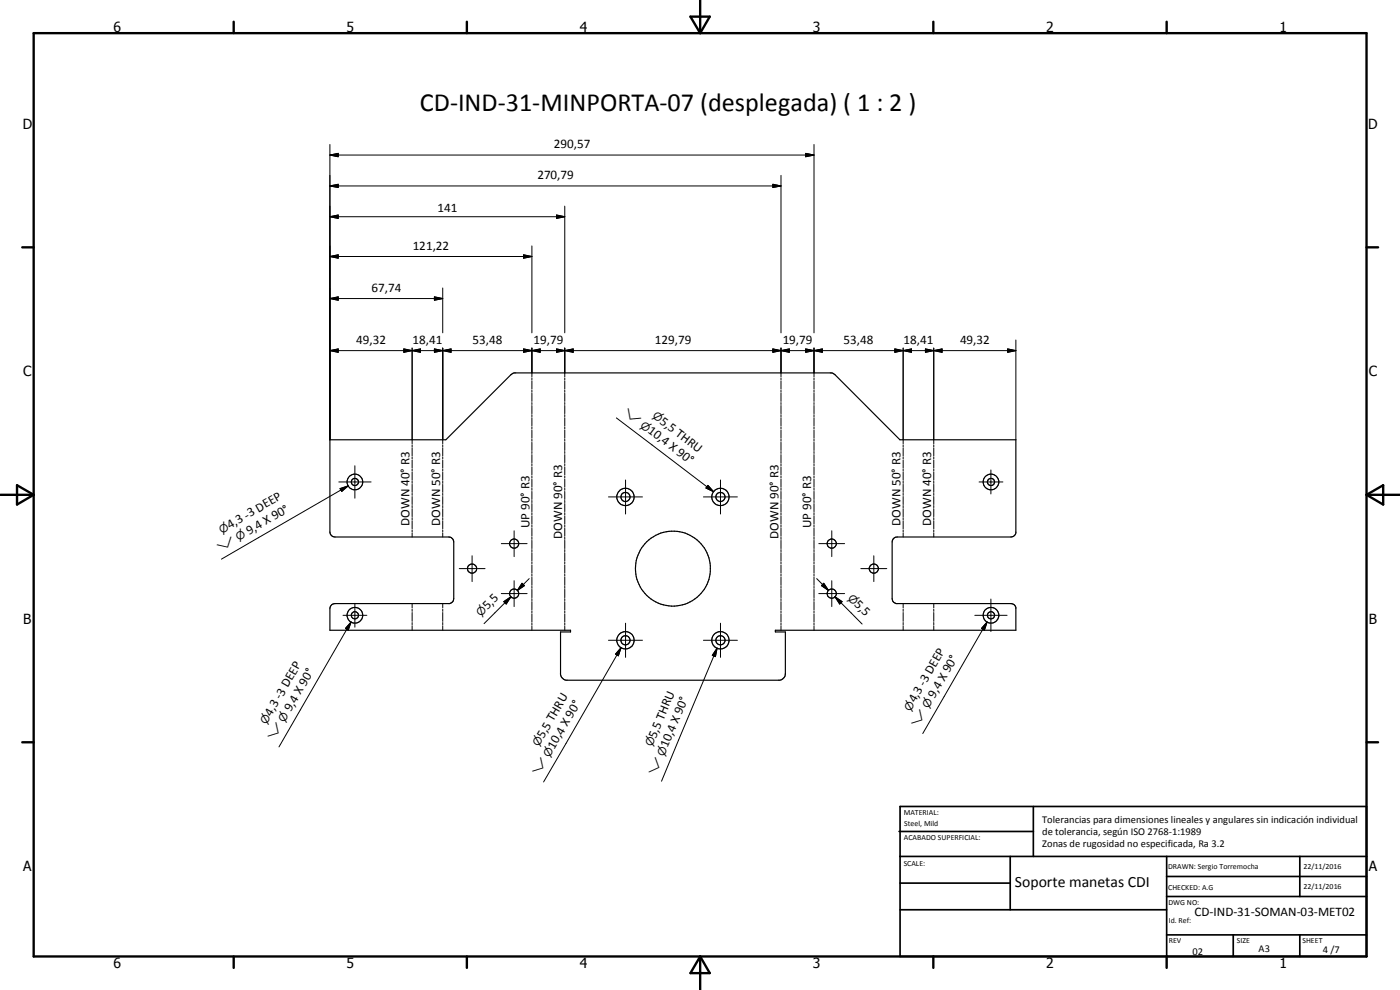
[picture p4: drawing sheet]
<svg xmlns="http://www.w3.org/2000/svg" width="420mm" height="297mm" viewBox="0 0 420 297" stroke-linecap="round" stroke-linejoin="round" font-family="sans-serif">
<g fill="none" stroke="#000" stroke-width=".35">
<path d="M99 132h34.8l19.5-19.6 1.1-.5h95.1l1.1 .5 19.5 19.6h34.8v27.9l-.7 1-.8 .2h-34.1l-1.1 .4-.5 1.1v17l.5 1.1 .7 .4h34.8l.7 .4 .5 .8v6.8h-72.2v.5h3v12.5a2.07 2.07 0 0 1-1.7 2h-64.1l-1.2-.7-.5-1v-12.8h3v-.5h-72.2v-6.5a1.52 1.52 0 0 1 1.5-1.5h34.4l.6-.3 .4-.3 .3-.9v-17a1.52 1.52 0 0 0-1.5-1.5h-34.2l-.8-.2-.4-.5-.3-.8z"/>
<circle cx="106.5" cy="144.6" r="2.36"/>
<circle cx="106.5" cy="144.6" r="1.09"/>
<circle cx="187.7" cy="149.1" r="2.62"/>
<circle cx="187.7" cy="149.1" r="1.38"/>
<circle cx="216.2" cy="149.1" r="2.6"/>
<circle cx="216.2" cy="149.1" r="1.38"/>
<circle cx="297.4" cy="144.6" r="1.06"/>
<circle cx="297.4" cy="144.6" r="2.35"/>
<circle cx="141.7" cy="170.6" r="1.38"/>
<circle cx="154.3" cy="178.1" r="1.38"/>
<circle cx="154.3" cy="163.1" r="1.37"/>
<circle cx="202" cy="170.6" r="11.2"/>
<circle cx="249.6" cy="178.1" r="1.39"/>
<circle cx="249.6" cy="163.1" r="1.38"/>
<circle cx="262.3" cy="170.6" r="1.38"/>
<circle cx="106.5" cy="184.6" r="2.36"/>
<circle cx="106.5" cy="184.6" r="1.08"/>
<circle cx="187.7" cy="192.1" r="1.37"/>
<circle cx="187.7" cy="192.1" r="2.59"/>
<circle cx="216.2" cy="192.1" r="1.37"/>
<circle cx="216.2" cy="192.1" r="2.59"/>
<circle cx="297.4" cy="184.6" r="2.35"/>
<circle cx="297.4" cy="184.6" r="1.08"/>
</g>
<g fill="none" stroke="#000" stroke-width=".3">
<path d="M99 55.8l2.5-.5v1zM99 46.5l2.5-.5v1zM99 43.3v88.7M99 55.8h135.4M99 46.5h145.3M231.9 55.3l2.5 .5-2.5 .5zM234.4 52.6v47.3M241.8 46l2.5 .5-2.5 .5zM244.3 43.3v56.6M99 77l2.5-.5v1zM99 65l2.5-.5v1zM99 77h60.6"/>
<path d="M99 65h70.5M157.1 76.5l2.5 .5-2.5 .5zM159.6 73.8v26.1M167 64.5l2.5 .5-2.5 .5zM169.5 61.8v38.1M99 89.6l2.5-.5v1zM99 89.6h33.9M130.4 89.1l2.5 .5-2.5 .5zM132.9 86.4v13.5M99 105.2l2.5-.5v1zM99 105.2h205.9M121.2 104.7l2.5 .5-2.5 .5z"/>
<path d="M121.2 104.7l5 1v-1l-5 1zM123.7 105.2l2.5-.5v1zM123.7 104.4v28.7M130.4 104.7l2.5 .5-2.5 .5zM130.4 104.7l5 1v-1l-5 1zM132.9 105.2l2.5-.5v1zM132.9 104.4v28.7M157.1 104.7l2.5 .5-2.5 .5zM157.1 104.7l5 1v-1l-5 1zM159.6 105.2l2.5-.5v1zM159.6 104.4v8.7M159.6 113.4v.6"/>
<path d="M159.6 114.3v2.5M159.6 117.1v.6M159.6 118v2.4M167 104.7l2.5 .5-2.5 .5zM169.5 105.2l2.5-.5v1zM169.5 104.4v8.7M169.5 113.4v.6M169.5 114.3v2.5M169.5 117.1v.6M169.5 118v2.4M231.9 104.7l2.5 .5-2.5 .5zM234.4 105.2l2.5-.5v1z"/>
<path d="M234.4 104.4v8.7M234.4 113.4v.6M234.4 114.3v2.5M234.4 117.1v.6M234.4 118v2.4M241.8 104.7l2.5 .5-2.5 .5zM241.8 104.7l5 1v-1l-5 1zM244.3 105.2l2.5-.5v1zM244.3 104.4v8.7M244.3 113.4v.6M244.3 114.3v2.5M244.3 117.1v.6"/>
<path d="M244.3 118v2.4M268.6 104.7l2.4 .5-2.4 .5zM268.6 104.7l4.9 1v-1l-4.9 1zM271 105.2l2.5-.5v1zM271 104.4v28.7M277.7 104.7l2.5 .5-2.5 .5zM277.7 104.7l5 1v-1l-5 1zM280.2 105.2l2.5-.5v1zM280.2 104.4v28.7M302.4 104.7l2.5 .5-2.5 .5zM304.9 102v30M106.5 139.7v9.8"/>
<path d="M123.7 133.5v.6M123.7 134.4v2.4M123.7 137.1v.6M123.7 138v2.5M132.9 133.5v.6M132.9 134.4v2.4M132.9 137.1v.6M132.9 138v2.5M159.6 120.8v.6M159.6 121.7v2.4M159.6 124.4v.7M159.6 125.3v2.5"/>
<path d="M159.6 128.1v.6M159.6 129v2.5M159.6 131.8v.6M159.6 132.7v2.5M159.6 135.5v.6M159.6 136.4v2.5M159.6 139.1v.6M169.5 120.8v.6M169.5 121.7v2.4M169.5 124.4v.7M169.5 125.3v2.5M169.5 128.1v.6"/>
<path d="M169.5 129v2.5M169.5 131.8v.6M169.5 132.7v2.5M169.5 135.5v.6M169.5 136.4v2.5M169.5 139.1v.6M185 125.4l29.2 22.1M234.4 120.8v.6M234.4 121.7v2.4M234.4 124.4v.7M234.4 125.3v2.5M234.4 128.1v.6"/>
<path d="M234.4 129v2.5M234.4 131.8v.6M234.4 132.7v2.5M234.4 135.5v.6M234.4 136.4v2.5M234.4 139.1v.6M244.3 120.8v.6M244.3 121.7v2.4M244.3 124.4v.7M244.3 125.3v2.5M244.3 128.1v.6M244.3 129v2.5"/>
<path d="M244.3 131.8v.6M244.3 132.7v2.5M244.3 135.5v.6M244.3 136.4v2.5M244.3 139.1v.6M271 133.5v.6M271 134.4v2.4M271 137.1v.6M271 138v2.5M280.2 133.5v.6M280.2 134.4v2.4M280.2 137.1v.6"/>
<path d="M280.2 138v2.5M101.7 144.6h9.7M102.1 146.6l2.4-.8-1.9 1.6zM104.5 145.8l-38 22M123.7 140.8v.6M123.7 141.6v2.5M123.7 144.4v.6M123.7 145.3v2.4M123.7 148v.6M123.7 149v2.4M123.7 151.7v.6M123.7 152.6v2.4"/>
<path d="M123.7 155.3v.7M123.7 156.3v2.4M123.7 159v.6M123.7 159.9v1.2M132.9 140.8v.6M132.9 141.6v2.5M132.9 144.4v.6M132.9 145.3v2.4M132.9 148v.6M132.9 149v2.4M132.9 151.7v.6M132.9 152.6v2.4"/>
<path d="M132.9 155.3v.7M132.9 156.3v2.4M132.9 159v.6M132.9 159.9v1.2M154.3 159.3v7.7M159.6 140.1v2.4M159.6 142.8v.6M159.6 143.8v2.4M159.6 146.5v.6M159.6 147.4v2.5M159.6 150.2v.6M159.6 151.1v2.4"/>
<path d="M159.6 153.8v.7M159.6 154.8v2.4M159.6 157.5v.7M159.6 158.5v2.4M169.5 140.1v2.4M169.5 142.8v.6M169.5 143.8v2.4M169.5 146.5v.6M169.5 147.4v2.5M169.5 150.2v.6M169.5 151.1v2.4M169.5 153.8v.7"/>
<path d="M169.5 154.8v2.4M169.5 157.5v.7M169.5 158.5v2.4M182.6 149.1h10.2M187.7 144v10.2M211.1 149.1h10.2M212.5 145.6l1.7 1.9-2.3-1.1zM216.2 144v10.2M234.4 140.1v2.4M234.4 142.8v.6M234.4 143.8v2.4M234.4 146.5v.6"/>
<path d="M234.4 147.4v2.5M234.4 150.2v.6M234.4 151.1v2.4M234.4 153.8v.7M234.4 154.8v2.4M234.4 157.5v.7M234.4 158.5v2.4M244.3 140.1v2.4M244.3 142.8v.6M244.3 143.8v2.4M244.3 146.5v.6M244.3 147.4v2.5"/>
<path d="M244.3 150.2v.6M244.3 151.1v2.4M244.3 153.8v.7M244.3 154.8v2.4M244.3 157.5v.7M244.3 158.5v2.4M249.6 159.3v7.7M271 140.8v.6M271 141.6v2.5M271 144.4v.6M271 145.3v2.4M271 148v.6"/>
<path d="M271 149v2.4M271 151.7v.6M271 152.6v2.4M271 155.3v.7M271 156.3v2.4M271 159v.6M271 159.9v1.2M280.2 140.8v.6M280.2 141.6v2.5M280.2 144.4v.6M280.2 145.3v2.4M280.2 148v.6"/>
<path d="M280.2 149v2.4M280.2 151.7v.6M280.2 152.6v2.4M280.2 155.3v.7M280.2 156.3v2.4M280.2 159v.6M280.2 159.9v1.2M293.8 144.6h7.2M297.4 141v7.2M137.8 170.6h7.8M141.7 166.8v7.7M150.4 178.1h7.8"/>
<path d="M150.4 163.1h7.8M153.3 179.1l-8 8M154.3 174.2v7.8M156.7 175l.7 .7-2.1 1.5zM158.8 173.6l-3.5 3.6M159.6 161.2v.6M159.6 162.1v2.5M159.6 164.9v.6M159.6 165.8v2.5M159.6 168.6v.6M159.6 169.5v2.5M159.6 172.3v.5"/>
<path d="M159.6 173.1v2.5M159.6 175.9v.6M159.6 176.8v2.5M159.6 179.6v.6M169.5 161.2v.6M169.5 162.1v2.5M169.5 164.9v.6M169.5 165.8v2.5M169.5 168.6v.6M169.5 169.5v2.5M169.5 172.3v.5M169.5 173.1v2.5"/>
<path d="M169.5 175.9v.6M169.5 176.8v2.5M169.5 179.6v.6M234.4 161.2v.6M234.4 162.1v2.5M234.4 164.9v.6M234.4 165.8v2.5M234.4 168.6v.6M234.4 169.5v2.5M234.4 172.3v.5M234.4 173.1v2.5M234.4 175.9v.6"/>
<path d="M234.4 176.8v2.5M234.4 179.6v.6M244.3 161.2v.6M244.3 162.1v2.5M244.3 164.9v.6M244.3 165.8v2.5M244.3 168.6v.6M244.3 169.5v2.5M244.3 172.3v.5M244.3 173.1v2.5M244.3 175.9v.6M244.3 176.8v2.5"/>
<path d="M244.3 179.6v.6M245.1 173.6l3.6 3.6M245.7 178.1h7.8M245.7 163.1h7.8M247.2 175l1.5 2.2-2.2-1.5zM249.6 174.2v7.8M250.6 179.1l2.1 1.4-.7 .7zM250.6 179.1l8.1 8.1M258.3 170.6h7.8M262.2 166.8v7.7M297.4 179.7v9.8M102.9 184.6h7.2"/>
<path d="M105.4 186.6l-.9 2.5-.8-.5zM105.4 186.6l-21.7 37.5M106.5 181v7.2M123.7 181.1v1.3M123.7 182.8v.6M123.7 183.8v2.6M123.7 186.8v.7M123.7 187.7v1.4M132.9 181.1v1.3M132.9 182.8v.6M132.9 183.8v2.6M132.9 186.8v.7"/>
<path d="M132.9 187.7v1.4M151.2 180.5l2.1-1.4-1.4 2.1zM159.6 180.5v2.5M159.6 183.3v.6M159.6 184.2v2.4M159.6 186.9v.7M159.6 187.9v1.2M169.5 180.5v2.5M169.5 183.3v.6M169.5 184.2v2.4M169.5 186.9v.7M169.5 187.9v1.2"/>
<path d="M182.6 192.1h10.2M186.4 194.4l-.8 2.4-.9-.5zM186.4 194.4l-23.3 40.2M187.7 187v10.2M211.1 192.1h10.2M215.2 194.5l-.5 2.5-.9-.4zM215.2 194.5l-16.7 39.9M216.2 187v10.2M234.4 180.5v2.5M234.4 183.3v.6M234.4 184.2v2.4M234.4 186.9v.7"/>
<path d="M234.4 187.9v1.2M244.3 180.5v2.5M244.3 183.3v.6M244.3 184.2v2.4M244.3 186.9v.7M244.3 187.9v1.2M271 181.1v1.3M271 182.8v.6M271 183.8v2.6M271 186.8v.7M271 187.7v1.4M280.2 181.1v1.3"/>
<path d="M280.2 182.8v.6M280.2 183.8v2.6M280.2 186.8v.7M280.2 187.7v1.4M292.6 184.6h9.6M296.2 186.6l-.8 2.5-.9-.5zM296.2 186.6l-19.3 33.5"/>
</g>
<g fill="none" stroke="#000" stroke-width=".71">
<path d="M10.1 9.9h400v277.1h-400zM70.1 6.5v3.4M140.1 6.5v3.4M207.2 5h5.8l-2.9 4.9zM210.1 0v9.9M280.1 6.5v3.4M350.1 6.5v3.4M6.7 74.2h3.4M410.1 74.2h3.5M.1 148.5h10M5.1 145.6l5 2.9-5 2.9zM410.1 148.5h10"/>
<path d="M410.1 148.5l5-2.9v5.8zM6.7 222.7h3.4M410.1 222.7h3.5M70.1 287v3.4M140.1 287v3.4M210.1 287v10M210.1 287l2.9 5h-5.8zM280.1 287v3.4M350.1 287v3.4"/>
</g>
<g fill="none" stroke="#000" stroke-width=".51">
<path d="M269.8 249.5h40.3M270.1 242h140v45h-140zM270.1 257h140M303.2 257v16M310.1 242v15M350.1 257v30M390.1 257v12M270.1 265h33.1M270.1 273h80M350.1 269h60M350.1 263h60M350.1 280.5h60"/>
<path d="M370.1 280.5v6.5M390.1 280.5v6.5"/>
</g>
<g fill="#000">
<path d="M99 55.8l2.5-.5v1zM99 46.5l2.5-.5v1zM231.9 55.3l2.5 .5-2.5 .5zM241.8 46l2.5 .5-2.5 .5zM99 77l2.5-.5v1zM99 65l2.5-.5v1zM157.1 76.5l2.5 .5-2.5 .5zM167 64.5l2.5 .5-2.5 .5zM99 89.6l2.5-.5v1zM130.4 89.1l2.5 .5-2.5 .5zM99 105.2l2.5-.5v1zM121.2 104.7l2.5 .5-2.5 .5z"/>
<path d="M123.7 105.2l2.5-.5v1zM130.4 104.7l2.5 .5-2.5 .5zM132.9 105.2l2.5-.5v1zM157.1 104.7l2.5 .5-2.5 .5zM159.6 105.2l2.5-.5v1zM167 104.7l2.5 .5-2.5 .5zM169.5 105.2l2.5-.5v1zM231.9 104.7l2.5 .5-2.5 .5zM234.4 105.2l2.5-.5v1zM241.8 104.7l2.5 .5-2.5 .5zM244.3 105.2l2.5-.5v1zM268.6 104.7l2.4 .5-2.4 .5z"/>
<path d="M271 105.2l2.5-.5v1zM277.7 104.7l2.5 .5-2.5 .5zM280.2 105.2l2.5-.5v1zM302.4 104.7l2.5 .5-2.5 .5zM102.1 146.6l2.4-.8-1.9 1.6zM212.5 145.6l1.7 1.9-2.3-1.1zM156.7 175l.7 .7-2.1 1.5zM247.2 175l1.5 2.2-2.2-1.5zM105.4 186.6l-.9 2.5-.8-.5zM151.2 180.5l2.1-1.4-1.4 2.1zM186.4 194.4l-.8 2.4-.9-.5zM215.2 194.5l-.5 2.5-.9-.4z"/>
<path d="M250.6 179.1l2.1 1.4-.7 .7zM296.2 186.6l-.8 2.5-.9-.5z"/>
</g>
<text font-size="7.9" x="126" y="33.3">CD-IND-31-MINPORTA-07 (desplegada) ( 1 : 2 )</text>
<text font-size="4.7" x="304.6" y="266.1">Soporte manetas CDI</text>
<g font-size="4.2">
<text x="34" y="9.6">6</text>
<text x="104" y="9.6">5</text>
<text x="174" y="9.6">4</text>
<text x="244" y="9.6">3</text>
<text x="314" y="9.6">2</text>
<text x="384" y="9.6">1</text>
<text x="6.8" y="38.7">D</text>
<text x="410.6" y="38.7">D</text>
<text x="7" y="112.9">C</text>
<text x="410.8" y="112.9">C</text>
<text x="7" y="187.1">B</text>
<text x="410.8" y="187.1">B</text>
<text x="7" y="261.4">A</text>
<text x="410.8" y="261.4">A</text>
<text x="34" y="290.4">6</text>
<text x="104" y="290.4">5</text>
<text x="174" y="290.4">4</text>
<text x="244" y="290.4">3</text>
<text x="314" y="290.4">2</text>
<text x="384" y="290.4">1</text>
</g>
<g font-size="3.9">
<text x="166.2" y="44.5">290,57</text>
<text x="161.3" y="53.7">270,79</text>
<text x="131.3" y="63.5">141</text>
<text x="123.9" y="74.9">121,22</text>
<text x="111.5" y="87.5">67,74</text>
<text x="106.9" y="103.2">49,32</text>
<text x="123.8" y="103.2">18,41</text>
<text x="141.8" y="103.2">53,48</text>
<text x="160.1" y="103.2">19,79</text>
<text x="196.5" y="103.2">129,79</text>
<text x="234.9" y="103.2">19,79</text>
<text x="253.2" y="103.2">53,48</text>
<text x="271.1" y="103.2">18,41</text>
<text x="288.1" y="103.2">49,32</text>
<text x="194.2" y="129.7" transform="rotate(37 194.2 129.7)">10,4 X 90°</text>
<text x="197.8" y="127" transform="rotate(37 197.8 127)">5,5 THRU</text>
<text x="68.9" y="158.8" transform="rotate(-30 68.9 158.8)">4,3 -3 DEEP</text>
<text x="74.7" y="160.5" transform="rotate(-30 74.7 160.5)">9,4 X 90°</text>
<text x="122.9" y="157.7" transform="rotate(-90 122.9 157.7)">DOWN 40° R3</text>
<text x="132.1" y="157.7" transform="rotate(-90 132.1 157.7)">DOWN 50° R3</text>
<text x="158.9" y="158.4" transform="rotate(-90 158.9 158.4)">UP 90° R3</text>
<text x="168.7" y="161.7" transform="rotate(-90 168.7 161.7)">DOWN 90° R3</text>
<text x="233.6" y="161.7" transform="rotate(-90 233.6 161.7)">DOWN 90° R3</text>
<text x="243.5" y="158.4" transform="rotate(-90 243.5 158.4)">UP 90° R3</text>
<text x="270.2" y="157.7" transform="rotate(-90 270.2 157.7)">DOWN 50° R3</text>
<text x="279.5" y="157.7" transform="rotate(-90 279.5 157.7)">DOWN 40° R3</text>
<text x="146.3" y="183.1" transform="rotate(-45 146.3 183.1)">5,5</text>
<text x="256.2" y="181.7" transform="rotate(45 256.2 181.7)">5,5</text>
<text x="280.5" y="209.7" transform="rotate(-60 280.5 209.7)">9,4 X 90°</text>
<text x="81.4" y="215.1" transform="rotate(-60 81.4 215.1)">4,3 -3 DEEP</text>
<text x="87.2" y="213.7" transform="rotate(-60 87.2 213.7)">9,4 X 90°</text>
<text x="274.6" y="211.1" transform="rotate(-60 274.6 211.1)">4,3 -3 DEEP</text>
<text x="163.1" y="221.7" transform="rotate(-60 163.1 221.7)">5,5 THRU</text>
<text x="196.8" y="221.7" transform="rotate(-67 196.8 221.7)">5,5 THRU</text>
<text x="166.3" y="225" transform="rotate(-60 166.3 225)">10,4 X 90°</text>
<text x="200.4" y="224.5" transform="rotate(-67 200.4 224.5)">10,4 X 90°</text>
<text x="358.5" y="275">CD-IND-31-SOMAN-03-MET02</text>
</g>
<g font-size="3.3">
<text x="186.9" y="124.2" transform="rotate(37 186.9 124.2)">w</text>
<text x="195.6" y="125.3" transform="rotate(37 195.6 125.3)">n</text>
<text x="192" y="128" transform="rotate(37 192 128)">n</text>
<text x="66.5" y="160.2" transform="rotate(-30 66.5 160.2)">n</text>
<text x="66" y="165.5" transform="rotate(-30 66 165.5)">w</text>
<text x="71.5" y="162.3" transform="rotate(-30 71.5 162.3)">n</text>
<text x="254.2" y="179.7" transform="rotate(45 254.2 179.7)">n</text>
<text x="144.3" y="185.1" transform="rotate(-45 144.3 185.1)">n</text>
<text x="273.2" y="213.5" transform="rotate(-60 273.2 213.5)">n</text>
<text x="278.6" y="212.9" transform="rotate(-60 278.6 212.9)">n</text>
<text x="80" y="217.6" transform="rotate(-60 80 217.6)">n</text>
<text x="85.4" y="216.9" transform="rotate(-60 85.4 216.9)">n</text>
<text x="275.5" y="218.4" transform="rotate(-60 275.5 218.4)">w</text>
<text x="82.2" y="222.4" transform="rotate(-60 82.2 222.4)">w</text>
<text x="161.7" y="224.2" transform="rotate(-60 161.7 224.2)">n</text>
<text x="164.9" y="227.4" transform="rotate(-60 164.9 227.4)">n</text>
<text x="195.7" y="224.2" transform="rotate(-67 195.7 224.2)">n</text>
<text x="199.3" y="227" transform="rotate(-67 199.3 227)">n</text>
<text x="161.7" y="232.9" transform="rotate(-60 161.7 232.9)">w</text>
<text x="196.8" y="232.9" transform="rotate(-67 196.8 232.9)">w</text>
</g>
<g font-size="3.1">
<text x="312.7" y="246.8">Tolerancias para dimensiones lineales y angulares sin indicación individual</text>
<text x="312.7" y="250.4">de tolerancia, según ISO 2768-1:1989</text>
<text x="312.7" y="254">Zonas de rugosidad no especificada, Ra 3.2</text>
<text x="357.9" y="286.4">02</text>
<text x="377.7" y="285.6">A3</text>
<text x="397" y="285.9">4 /7</text>
</g>
<g font-size="2.4">
<text x="271.2" y="244.4">MATERIAL:</text>
<text x="271.3" y="252">ACABADO SUPERFICIAL:</text>
<text x="271.4" y="247.9">Steel, Mild</text>
<text x="271.2" y="259.7">SCALE:</text>
<text x="350.6" y="260.8">DRAWN: Sergio Torremocha</text>
<text x="391.2" y="260.6">22/11/2016</text>
<text x="350.6" y="267">CHECKED: A.G</text>
<text x="391.2" y="266.7">22/11/2016</text>
<text x="350.6" y="271.4">DWG NO:</text>
<text x="350.8" y="276.9">Id. Ref:</text>
<text x="350.8" y="282.8">REV</text>
<text x="371.2" y="282.9">SIZE</text>
<text x="390.9" y="282.9">SHEET</text>
</g>
</svg>
